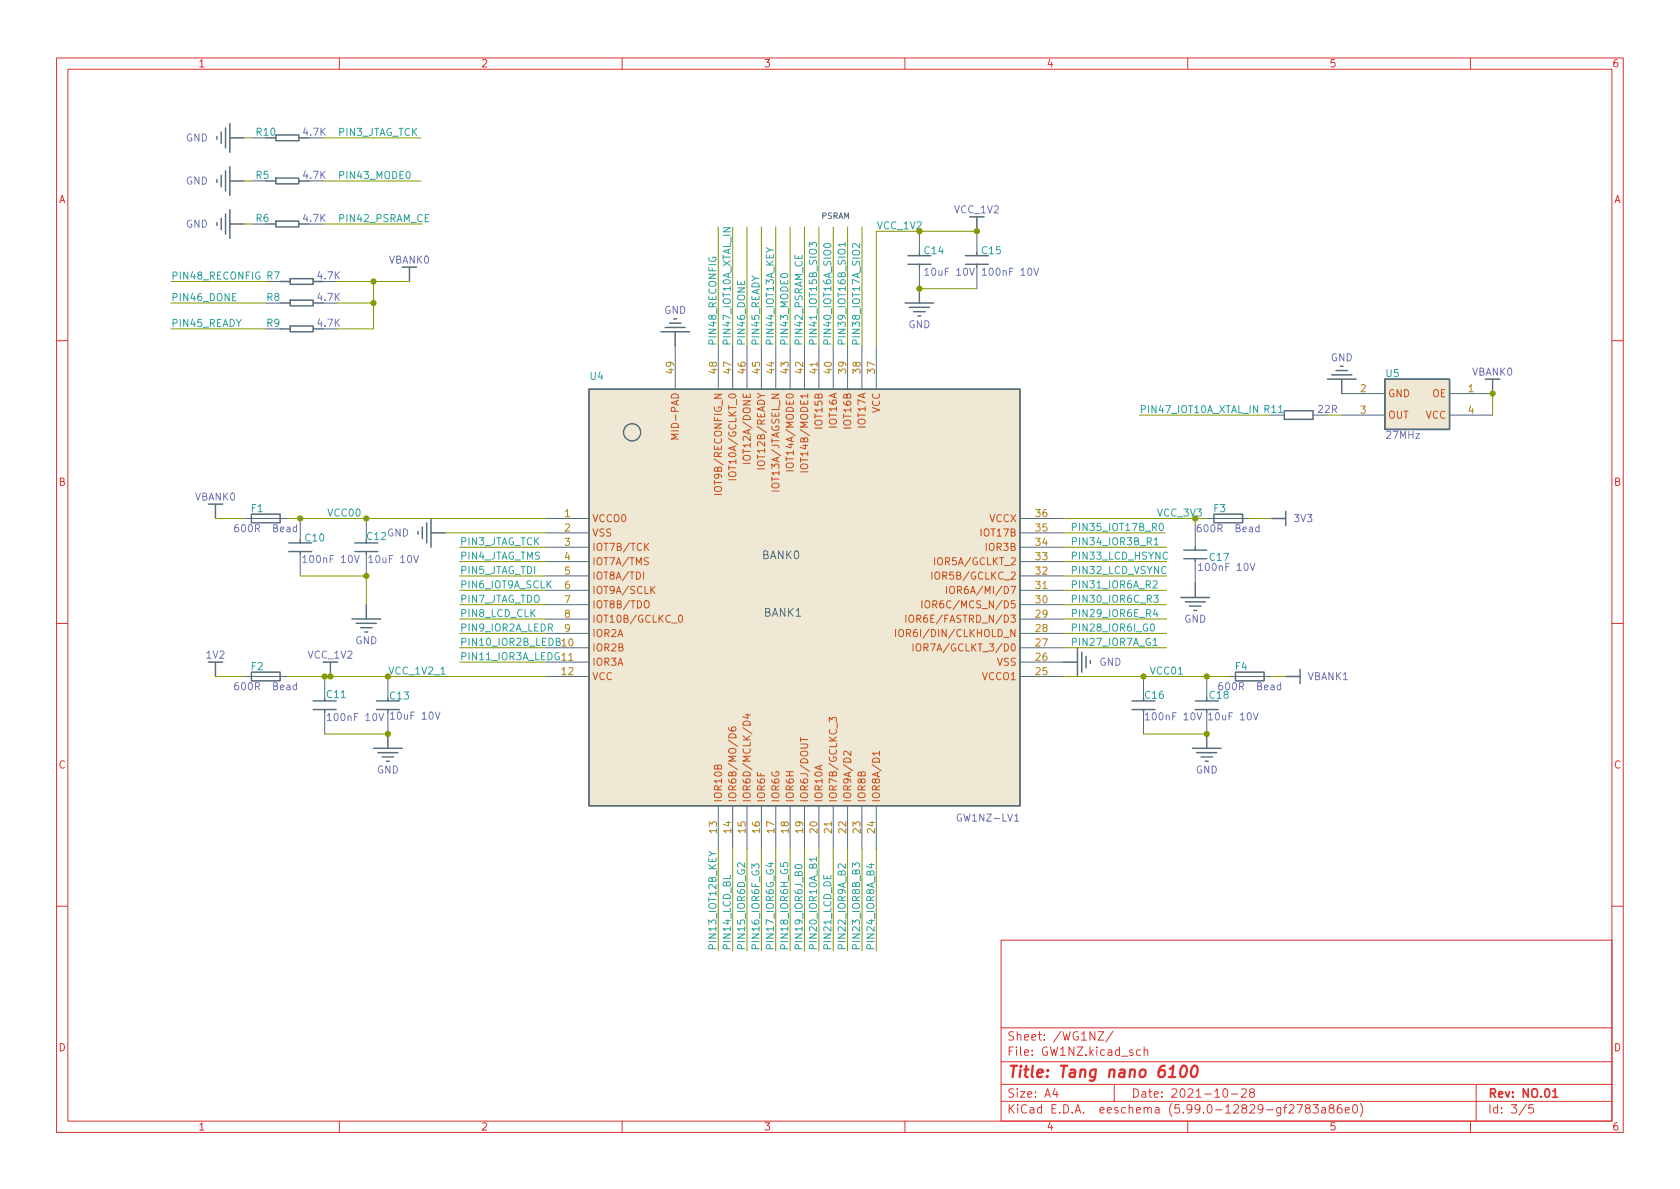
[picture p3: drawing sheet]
<svg xmlns="http://www.w3.org/2000/svg" width="297mm" height="210mm" viewBox="0 0 297 210" stroke-linecap="round" stroke-linejoin="round" font-family="sans-serif">
<g fill="none" stroke="#dc322f" stroke-width=".18">
<path d="M10 10.2h277v190.1h-277zM12 12.2h273v186.1h-273zM60 10.2v2M110 10.2v2M160 10.2v2M210 10.2v2M260 10.2v2M10 60.2h2M285 60.2h2M10 110.2h2M285 110.2h2M10 160.2h2"/>
<path d="M177 166.3h108v32h-108zM285 160.2h2M60 198.3v2M110 198.3v2M160 198.3v2M177 194.8h108M177 191.8h108M177 187.8h108M177 181.8h108M186.5 192.5l-.4 1h1M186.9 193v1M194.1 182.4h1l-1 1.5h1"/>
<path d="M196.8 182.4l-1.3 1.9M197 191.8v3M201.6 185.7l-.4-.1-.3 .3v.4l.2 .3h.5M202.3 185.8l.2-.2 .4 .1v.9M202.3 185.1v1.5M210 198.3v2M216.4 192.6l.2-.1a.81 .81 0 0 1 .6 .7 .81 .81 0 0 1-.3 .8h-.2a.81 .81 0 0 1-.6-.6 .81 .81 0 0 1 .3-.8zM217.7 193.5h1.2M219.5 192.7l.6-.2 .2 .2 .1 .3-1 1h1M221.2 193.2l-.3-.3 .1-.2 .2-.2 .4 .1 .2 .2-.1 .2-.6 .2-.2 .3 .1 .4 .2 .1h.4l.2-.3-.1-.4-.2-.1M229.3 195.3h1l-.7 1.5M231.1 196l-.3-.3 .1-.2 .2-.2 .4 .1 .1 .2v.2l-.7 .2-.1 .3v.2l.3 .3h.3l.2-.3v-.4l-.2-.1"/>
<path d="M232.1 195.3h1l-.5 .6 .4 .1v.7l-.2 .1h-.4l-.3-.1M233.7 195.9h.6l.1 .9M234.4 196.2l-.5 .1a.29 .29 0 0 0-.3 .2 .29 .29 0 0 0 .3 .3h.5M235.3 196l-.3-.3 .1-.2 .2-.2 .4 .1 .2 .2-.1 .2-.7 .2-.1 .3v.2l.3 .3h.3l.3-.3v-.2l-.3-.3M237.1 195.3a.59 .59 0 0 0-.7 .7v.5l.2 .3h.4l.2-.1 .1-.5-.2-.2-.4-.1-.3 .3M237.9 196.3l.7-.1-.1-.3-.4-.1-.2 .2v.8h.6M239.4 195.4l.1-.1a.81 .81 0 0 1 .6 .7 .81 .81 0 0 1-.3 .8h-.2a.81 .81 0 0 1-.5-.6 .81 .81 0 0 1 .3-.8zM240.5 195.1a1.72 1.72 0 0 1 0 2.3M260 198.3v2M261 191.8v6.5M269.9 195.3l-1.3 1.9M271.1 195.3h-.7l-.1 .7 .2-.1 .5 .1 .2 .2-.1 .5-.2 .1-.6-.1"/>
</g>
<path d="M274.6 193l.4-.5v1.5M274.6 194h.8" fill="none" stroke="#dc322f" stroke-width=".3"/>
<path d="M206.7 190.5h1.1M209 188.7a.46 .46 0 0 1 .5-.2 .46 .46 0 0 1 .3 .3 1.15 1.15 0 0 1-.8 1.7l-.1-.1a1.54 1.54 0 0 1 .1-1.7zM210.9 188.7a.46 .46 0 0 1 .5-.2 .46 .46 0 0 1 .3 .3 1.15 1.15 0 0 1-.8 1.7l-.1-.1a1.54 1.54 0 0 1 .1-1.7z" fill="none" stroke="#dc322f" stroke-width=".4"/>
<g fill="none" stroke="#586e75" stroke-width=".25">
<path d="M38.4 24.1v.5M38.4 31.7v.6M38.4 39.4v.5M39.1 23.4v2M39.1 31v2M39.1 38.6v2M39.9 22.6v3.6M39.9 30.2v3.6M39.9 37.8v3.6M40.6 24.4h2.6M40.6 32h2.6M40.6 39.6h2.6"/>
<path d="M40.6 21.8v5.1M40.6 29.5v5M40.6 37.1v5.1M47 32h1.8M47 39.6h1.8M48.8 23.9h4v1h-4zM48.8 31.5h4v1h-4zM48.8 39.1h4v1h-4zM52.8 24.4h1.8M52.8 32h1.8M52.8 39.6h1.8M172.7 38.3v2.6"/>
<path d="M49.5 53.6h1.8M49.5 49.8h1.8M49.5 58.2h1.8M51.3 53.1h4.1v1h-4.1zM51.3 49.3h4.1v1h-4.1zM51.3 57.7h4.1v1h-4.1zM55.4 53.6h1.7M55.4 49.8h1.7M55.4 58.2h1.7M72.4 47.2v2.6M116.8 58.7h5.1M117.6 57.9h3.6"/>
<path d="M118.4 57.1h2M119.1 56.4h.5M119.4 58.7v2.5M160 53.6h5.1M160.5 45.2h4.1M160.5 46.7h4.1M160.8 54.4h3.5M161.5 55.1h2.1M162.3 55.9h.5M162.6 44.7v.5M162.6 46.7v.5M162.6 51v2.6"/>
<path d="M170.7 45.2h4.1M170.7 46.7h4.1M172.7 44.7v.5M172.7 46.7v.5M104.1 68.8h76.2v73.7h-76.2zM227.1 72.6h5.1v1.6h-5.1zM234.7 67.1h5.1M235.5 66.3h3.5M236.2 65.5h2.1M237 64.8h.5M237.2 67.1v2.5M244.9 67.1h11.4v8.8h-11.4z"/>
<path d="M263.9 67.1v2.5M38.1 89.1v2.6M44.4 90.9h5.1v1.6h-5.1zM51.1 96h4M51.1 97.5h4M53.1 95.5v.5M53.1 97.5v.5M62.7 96h4.1M62.7 97.5h4.1M64.8 97.5v.5M73.9 94v.5M74.7 93.2v2"/>
<path d="M75.4 92.5v3.5M76.2 91.7v5.1M76.2 94.2h2.5M209.3 97.3h4.1M209.3 98.8h4.1M211.3 96.8v.5M211.3 98.8v.5M214.6 90.9h5.1v1.6h-5.1zM224.8 91.7h2.5M227.3 90.4v2.6M36.8 117.1h2.6M38.1 117.1v2.5"/>
<path d="M44.4 118.9h5.1v1.5h-5.1zM58.4 117.1v2.5M62.2 109.5h5.1M63 110.2h3.5M63.8 111h2M64.5 111.8h.5M64.8 106.9v2.6M188 117.1h2.5M190.5 114.5v5.1M191.3 115.3v3.6M192 116.1v2M192.8 116.8v.5"/>
<path d="M208.8 105.7h5.1M209.5 106.4h3.6M210.3 107.2h2M211.1 107.9h.5M211.3 103.1v2.6M218.4 118.9h5.1v1.5h-5.1zM227.3 119.6h2.6M229.9 118.4v2.5M55.4 123.9h4M55.4 125.5h4M57.4 125.5v.5M66 132.3h5.1"/>
<path d="M66.5 123.9h4.1M66.5 125.5h4.1M66.8 133.1h3.6M67.6 133.9h2M68.3 134.6h.5M68.6 125.5v.5M68.6 129.8v2.5M200.2 123.9h4M200.2 125.5h4M202.2 125.5v.5M210.8 132.3h5.1M211.3 123.9h4.1"/>
<path d="M211.3 125.5h4.1M211.6 133.1h3.5M212.3 133.9h2.1M213.1 134.6h.5M213.4 123.4v.5M213.4 125.5v.5M213.4 129.8v2.5"/>
<circle cx="111.8" cy="76.4" r="1.52"/>
</g>
<g fill="none" stroke="#586e75" stroke-width=".18">
<path d="M44.4 24.4h2.6M44.4 32h2.6M44.4 39.6h2.6M162.6 40.9v3.8M162.6 47.2v3.8M172.7 40.9v3.8M172.7 47.2v3.8M119.4 61.2v7.6M127 61.2v7.6M129.5 61.2v7.6M132.1 61.2v7.6M134.6 61.2v7.6"/>
<path d="M137.2 61.2v7.6M139.7 61.2v7.6M142.2 61.2v7.6M144.8 61.2v7.6M147.3 61.2v7.6M149.9 61.2v7.6M152.4 61.2v7.6M154.9 61.2v7.6M232.2 73.4h2.5M237.2 73.4h7.7M237.2 69.6h7.7M256.3 73.4h7.6"/>
<path d="M256.3 69.6h7.6M43.2 91.7h7.6M53.1 91.7v3.8M53.1 98v3.8M64.8 91.7v3.8M64.8 98v3.8M96.5 91.7h7.6M96.5 94.2h7.6M96.5 96.8h7.6M96.5 99.3h7.6M180.3 91.7h7.7M180.3 94.2h7.7"/>
<path d="M180.3 96.8h7.7M180.3 99.3h7.7M211.3 93v3.8M211.3 99.3v3.8M213.4 91.7h7.6M43.2 119.6h7.6M57.4 119.6v3.8M68.6 119.6v3.8M96.5 114.5h7.6M96.5 117.1h7.6M96.5 119.6h7.6M96.5 112h7.6"/>
<path d="M96.5 109.5h7.6M96.5 106.9h7.6M96.5 104.4h7.6M96.5 101.8h7.6M180.3 114.5h7.7M180.3 117.1h7.7M180.3 119.6h7.7M180.3 112h7.7M180.3 109.5h7.7M180.3 106.9h7.7M180.3 104.4h7.7M180.3 101.8h7.7"/>
<path d="M202.2 119.6v3.8M213.4 119.6v3.8M217.2 119.6h7.6M57.4 126v3.8M68.6 126v3.8M202.2 126v3.8M213.4 126v3.8M127 142.5v7.6M129.5 142.5v7.6M132.1 142.5v7.6M134.6 142.5v7.6M137.2 142.5v7.6"/>
<path d="M139.7 142.5v7.6M142.2 142.5v7.6M144.8 142.5v7.6M147.3 142.5v7.6M149.9 142.5v7.6M152.4 142.5v7.6M154.9 142.5v7.6"/>
</g>
<g fill="none" stroke="#6c71c4" stroke-width=".18">
<path d="M163.5 47.8l.4-.4v1.3M163.5 48.7h.7M171.4 47.4l.5 1.3 .4-1.3M173.7 47.8l.3-.4v1.3M173.7 48.7h.7M182.8 47.4l.4 1.3 .5-1.3M42.1 92.8h-.4a.86 .86 0 0 0 0 1.2l.5-.1v-.4l-.2-.2h-.4l-.1 .2M52.4 93.3l-.3-.1-.3 .2 .1 .6h.5M52.4 92.8v1.2M53.5 98.6l.4-.4v1.3M53.5 99.5h.8M62.7 98.2l.4 1.3 .4-1.3"/>
<path d="M65.2 98.6l.4-.4v1.3M65.2 99.5h.7M73.1 98.2l.5 1.3 .4-1.3M211.9 100l.4-.4v1.3M212.3 92.8h-.4a.86 .86 0 0 0 0 1.2l.4-.1 .1-.4-.2-.2h-.4l-.1 .2M221 99.6l.5 1.3 .4-1.3M222.6 93.3l-.4-.1-.2 .2 .1 .6h.5M222.6 92.8v1.2M211.9 100.9h.7M42.1 120.7l-.4 .1a.86 .86 0 0 0 0 1.2l.5-.1v-.5l-.2-.2-.4 .1-.1 .1M52.4 121.2l-.3-.1-.3 .3 .1 .5h.5M52.4 120.7v1.3"/>
<path d="M57.9 126.5l.3-.3v1.2M57.9 127.4h.7M67 126.2l.4 1.2 .4-1.2M69 126.3l.4-.4v1.3M69 127.2h.8M77 125.9l.4 1.3 .4-1.3M202.5 126.4l.4-.4v1.3M202.5 127.3h.7M211.6 126l.5 1.3 .4-1.3M213.7 126.4l.3-.4v1.3M213.7 127.3h.7M216.1 120.7l-.4 .1a.86 .86 0 0 0 0 1.2l.4-.1 .1-.5-.2-.2-.4 .1-.1 .1"/>
<path d="M221.6 126l.4 1.3 .5-1.3M226.4 121.2l-.3-.1-.3 .3 .1 .5h.5M226.4 120.7v1.3M179.4 145.2h.7"/>
</g>
<g fill="#eee8d5" stroke="#eee8d5" stroke-width=".18">
<path d="M104.1 68.8h76.2v73.7h-76.2z"/>
<path d="M244.9 67.1h11.4v8.8h-11.4z"/>
</g>
<g fill="none" stroke="#cb4b16" stroke-width=".18">
<path d="M120 76.8h-1.3l.9 .4-.9 .4h1.3M114.2 96.6l.5 .7M114.6 98.7l-.4-.1-.2 .1v.4l.5 .2 .1 .3-.2 .3-.5-.1M114.7 96.1l-.7 .7M126.3 87.4h1.3M128.8 84.8h1.3M131.4 81.9h1.3M133.9 82.9h1.3M139 83.3h1.3M141.5 83.4h1.3M141.7 82.1a.85 .85 0 0 1 1.1 .3 .43 .43 0 0 1-.4 .5h-.4a.43 .43 0 0 1-.5-.3 .43 .43 0 0 1 .2-.5zM165.2 98.6v1.3"/>
<path d="M113.8 101.2v1.2M114 106.4l.2-.2a.43 .43 0 0 1 .6 .5v.4a.42 .42 0 0 1-.5 .4 .42 .42 0 0 1-.4-.4zM115.2 104.2l.6 .8M115.8 103.7l-.7 .7M120.1 108.8h.2a.68 .68 0 0 1 .4 .6 .68 .68 0 0 1-.4 .6 .84 .84 0 0 1-.2-1.2zM158.3 111.3v1.3M159 111.5l.2-.2a.43 .43 0 0 1 .5 .4v.5a.42 .42 0 0 1-.4 .4 .42 .42 0 0 1-.4-.4zM160.2 108.8v1.2M160.9 108.8h.1a.43 .43 0 0 1 .6 .4v.4a.42 .42 0 0 1-.5 .5 .42 .42 0 0 1-.4-.5v-.4zM161.4 113.9v1.2M162.2 113.9h.1a.43 .43 0 0 1 .5 .4v.4a.42 .42 0 0 1-.4 .4 .42 .42 0 0 1-.4-.4v-.4zM163 106.2v1.3"/>
<path d="M163.6 106.4l.3-.2a.43 .43 0 0 1 .5 .5v.4a.42 .42 0 0 1-.4 .4 .42 .42 0 0 1-.5-.4zM164.8 101.2v1.2M167.4 103.7v1.3M168 103.9l.2-.2a.43 .43 0 0 1 .5 .4v.4a.42 .42 0 0 1-.4 .5 .42 .42 0 0 1-.4-.5zM128.8 128.7l.1 .3a.85 .85 0 0 0 1.2 0l-.1-.4-.4-.1-.3 .3 .1 .3 .2 .2M128.9 130a.68 .68 0 0 1 .8-.2 .68 .68 0 0 1 .4 .7h-1.3zM131.4 127.8a.68 .68 0 0 1 .8-.3 .68 .68 0 0 1 .5 .7h-1.3zM131.8 126.4h.9M132.2 126.2v.8l-.9-.3M141.5 130.4v.7M141.5 130.8h1.3M146.6 127.6v-.8l.5 .5 .1-.4h.6l.1 .2-.1 .5"/>
<path d="M150.4 132.8v.8l-.9-.8-.3 .3 .1 .5M155.5 133.2h-1.3l.4 .4M155.5 132.8v.8"/>
</g>
<g fill="none" stroke="#2aa198" stroke-width=".18">
<path d="M71.9 30.4l.2-.1a.68 .68 0 0 1 .4 .7 .68 .68 0 0 1-.4 .6l-.2-.1-.1-.4zM75.8 37.9h-.6v1.3h.6M41.7 51.9h-.6v1.3h.6M45.9 48.2a.59 .59 0 0 0-.7 .5 .59 .59 0 0 0 .7 .6l.1-.5h-.3M125.4 45.5a.59 .59 0 0 0 .6 .8 .59 .59 0 0 0 .5-.8h-.5v.2M127.9 40.3h1.2l-1.2 .7h1.2M130.4 49.7v.6h1.3v-.6M135.5 43.8l.6 .4-.6 .4M138.1 48.5a.69 .69 0 0 1 1.2 .3 .72 .72 0 0 1-1.3-.1zM140.6 45.1v.6h1.2v-.6M143.1 43.7v-.8l.5 .4 .1-.4h.5l.2 .2-.2 .6M145.8 43.2a.69 .69 0 0 1 1.1 .3 .72 .72 0 0 1-1.3-.1z"/>
<path d="M149.5 43.2h-1.3l.3 .4M149.5 42.9v.7M152 43v.8l-.9-.8-.4 .3 .1 .5M222.4 71.7v1.3l-.8-1.3v1.3M204.1 95.5l.3-.4v1.3M204.1 96.4h.7M205.1 92.7l.2-.2a.68 .68 0 0 1 .4 .7 .68 .68 0 0 1-.4 .6l-.2-.1-.1-.4zM206.4 97.7a.6 .6 0 0 0-.8 .5 .6 .6 0 0 0 .6 .7l.2-.1M78 119.2h.7M98.4 113.5l.5-.1 .1-.2v-.2l-.6-.1v1.2h.4l.2-.1 .1-.3-.3-.2M203.6 110.4l.1-.1a.68 .68 0 0 1 .4 .7 .68 .68 0 0 1-.4 .6 .84 .84 0 0 1-.1-1.2zM203.9 102.8l.5-.1 .2 .4-.8 .9h.8"/>
<path d="M203.9 113.2l.3-.3v1.2M203.9 114.1h.7M204 105.2h.8l-.4 .5 .3 .2v.5l-.2 .1-.5-.1M204.2 107.7l-.3 .9h.8M204.5 108.2v.9M125.3 150.5l.7 .5-.7 .4M126 151h.6M129.1 154.8v.6h-1.2M131.7 152.6v.8l-.9-.8-.4 .2 .1 .5M132.9 153.6v-.8l.5 .4 .1-.4h.6l.1 .2-.1 .6M135.9 152.7h.9M136.3 152.5v.8l-.9-.3"/>
<path d="M138 152.6v.6h.6l-.1-.1 .1-.5 .1-.1 .5 .1 .1 .2-.1 .4M140.6 153.1a.75 .75 0 0 1 1.2 .2 .72 .72 0 0 1-1.2-.1zM144.4 151.9h-1.3l.4 .4M144.4 151.6v.7M145.6 154.8v.6h1.3v-.6M149.5 152.8v.8l-1-.8-.3 .2 .1 .5M150.7 153.4v-.8l.5 .4 .1-.4h.6l.1 .2-.1 .6M153.7 152.9h.8M154.1 152.7v.8l-.9-.3"/>
</g>
<g fill="none" stroke="#859900" stroke-width=".18">
<path d="M43.2 24.4h1.2M43.2 32h1.2M43.2 39.6h1.2M57.1 24.4h17.3M57.1 32h17.3M57.1 39.6h17.6M30.2 49.8h16.8M30.2 53.6h16.8M30.2 58.2h16.8M59.7 49.8h12.7M59.7 53.6h6.3M66 49.8v8.4h-6.3"/>
<path d="M127 40.1v21.1M129.5 40.1v21.1M132.1 40.1v21.1M134.6 40.1v21.1M137.2 40.1v21.1M139.7 40.1v21.1M142.2 40.1v21.1M144.8 40.1v21.1M147.3 40.1v21.1M149.9 40.1v21.1M152.4 40.1v21.1M162.6 51h10.1"/>
<path d="M172.7 40.9h-17.8v20.3M201.4 73.4h23.1M234.7 73.4h2.5M263.9 69.6v3.8M38.1 91.7h5.1M50.8 91.7h45.7M78.7 94.2h17.8M81.3 99.3h15.2M81.3 96.8h15.2M188 99.3h18.2M188 96.8h18.2M188 94.2h18"/>
<path d="M188 91.7h25.4M211.3 91.7v1.3M221 91.7h3.8M38.1 119.6h5.1M50.8 119.6h45.7M53.1 101.8h11.7v5.1M81.3 101.8h15.2M81.3 104.4h15.2M81.3 114.5h15.2M81.3 112h15.2M81.3 106.9h15.2M81.3 109.5h15.2"/>
<path d="M81.3 117.1h15.2M188 101.8h18.2M188 104.4h18.2M188 114.5h18.2M188 119.6h29.2M188 112h18.2M188 106.9h18.2M188 109.5h18.2M224.8 119.6h2.5M57.4 129.8h11.2M202.2 129.8h11.2M127 150.1v18"/>
<path d="M129.5 150.1v18M132.1 150.1v18M134.6 150.1v18M137.2 150.1v18M139.7 150.1v18M142.2 150.1v18M144.8 150.1v18M147.3 150.1v18M149.9 150.1v18M152.4 150.1v18M154.9 150.1v18"/>
</g>
<g fill="#859900" stroke="#859900" stroke-width=".18">
<circle cx="202.2" cy="119.6" r=".46"/>
<circle cx="263.9" cy="69.6" r=".46"/>
<circle cx="66" cy="49.8" r=".46"/>
<circle cx="64.8" cy="91.7" r=".46"/>
<circle cx="53.1" cy="91.7" r=".46"/>
<circle cx="66" cy="53.6" r=".46"/>
<circle cx="213.4" cy="119.6" r=".46"/>
<circle cx="213.4" cy="129.8" r=".46"/>
<circle cx="162.6" cy="51" r=".46"/>
<circle cx="172.7" cy="40.9" r=".46"/>
<circle cx="64.8" cy="101.8" r=".46"/>
<circle cx="68.6" cy="129.8" r=".46"/>
<circle cx="58.4" cy="119.6" r=".46"/>
<circle cx="57.4" cy="119.6" r=".46"/>
</g>
<text font-size="2.8" fill="#dc322f" x="178" y="190.6">Title: Tang nano 6100</text>
<g font-size="2.1" fill="#dc322f">
<text x="178" y="184">Sheet: /WG1NZ/</text>
<text x="178" y="186.7">File: GW1NZ.kicad_sch</text>
<text x="178" y="196.9">KiCad E.D.A. eeschema (5.99.0-12829-gf2783a86e0)</text>
<text x="178" y="194.1">Size: A4</text>
<text x="200" y="194.1">Date: 2021-10-28</text>
<text x="263" y="194.1">Rev: NO.01</text>
<text x="263" y="196.9">Id: 3/5</text>
</g>
<g font-size="1.9" fill="#586e75">
<text x="134.7" y="98.9">BANK0</text>
<text x="135.1" y="109">BANK1</text>
</g>
<g font-size="1.8" fill="#dc322f">
<text x="35" y="11.9">1</text>
<text x="85" y="11.9">2</text>
<text x="135" y="11.9">3</text>
<text x="185" y="11.9">4</text>
<text x="235" y="11.9">5</text>
<text x="285" y="11.9">6</text>
<text x="10.3" y="35.9">A</text>
<text x="285.3" y="35.9">A</text>
<text x="10.3" y="85.9">B</text>
<text x="285.3" y="85.9">B</text>
<text x="10.3" y="135.9">C</text>
<text x="285.3" y="135.9">C</text>
<text x="10.3" y="185.9">D</text>
<text x="285.3" y="185.9">D</text>
<text x="35" y="199.9">1</text>
<text x="85" y="199.9">2</text>
<text x="135" y="199.9">3</text>
<text x="185" y="199.9">4</text>
<text x="235" y="199.9">5</text>
<text x="285" y="199.9">6</text>
</g>
<g font-size="1.8" fill="#268bd2">
<text x="45.4" y="24">R10</text>
<text x="45.3" y="31.6">R5</text>
<text x="45.3" y="39.2">R6</text>
<text x="163.5" y="44.9">C14</text>
<text x="173.7" y="44.9">C15</text>
<text x="47.2" y="53.2">R8</text>
<text x="47.2" y="49.4">R7</text>
<text x="47.2" y="57.8">R9</text>
<text x="104.4" y="67.2">U4</text>
<text x="245.1" y="66.7">U5</text>
<text x="223.6" y="73">R11</text>
<text x="44.4" y="90.5">F1</text>
<text x="54" y="95.7">C10</text>
<text x="64.9" y="95.5">C12</text>
<text x="214.6" y="90.5">F3</text>
<text x="213.9" y="99.2">C17</text>
<text x="44.4" y="118.5">F2</text>
<text x="218.4" y="118.5">F4</text>
<text x="57.8" y="123.4">C11</text>
<text x="69" y="123.7">C13</text>
<text x="202.5" y="123.6">C16</text>
<text x="213.9" y="123.6">C18</text>
</g>
<g font-size="1.8" fill="#6c71c4">
<text x="53.7" y="24">4.7K</text>
<text x="32.9" y="25">GND</text>
<text x="32.9" y="32.6">GND</text>
<text x="53.7" y="31.6">4.7K</text>
<text x="32.9" y="40.3">GND</text>
<text x="53.7" y="39.2">4.7K</text>
<text x="168.8" y="37.7">VCC_1V2</text>
<text x="68.8" y="46.6">VBANK0</text>
<text x="56.2" y="53.2">4.7K</text>
<text x="56.2" y="49.4">4.7K</text>
<text x="164" y="48.8">10uF 10V</text>
<text x="174.2" y="48.8">100nF 10V</text>
<text x="56.2" y="57.8">4.7K</text>
<text x="117.4" y="55.5">GND</text>
<text x="160.6" y="58">GND</text>
<text x="235.3" y="63.9">GND</text>
<text x="260.3" y="66.4">VBANK0</text>
<text x="233.1" y="73">22R</text>
<text x="245.5" y="77.6">27MHz</text>
<text x="34.5" y="88.5">VBANK0</text>
<text x="42.2" y="94.1">600R Bead</text>
<text x="68.4" y="94.9">GND</text>
<text x="212.4" y="94.1">600R Bead</text>
<text x="228.9" y="92.3">3V3</text>
<text x="54.1" y="99.6">100nF 10V</text>
<text x="65.7" y="99.6">10uF 10V</text>
<text x="212.5" y="101">100nF 10V</text>
<text x="62.8" y="113.9">GND</text>
<text x="209.4" y="110.1">GND</text>
<text x="36.5" y="116.5">1V2</text>
<text x="54.5" y="116.5">VCC_1V2</text>
<text x="194.4" y="117.7">GND</text>
<text x="42.2" y="122">600R Bead</text>
<text x="216.2" y="122">600R Bead</text>
<text x="231.2" y="120.3">VBANK1</text>
<text x="58.4" y="127.5">100nF 10V</text>
<text x="69.5" y="127.2">10uF 10V</text>
<text x="203.1" y="127.4">100nF 10V</text>
<text x="214.1" y="127.4">10uF 10V</text>
<text x="66.6" y="136.8">GND</text>
<text x="211.4" y="136.8">GND</text>
<text x="169.6" y="145.3">GW1NZ-LV1</text>
</g>
<g font-size="1.8" fill="#2aa198">
<text x="59.7" y="24">PIN3_JTAG_TCK</text>
<text x="59.7" y="31.6">PIN43_MODE0</text>
<text x="59.7" y="39.3">PIN42_PSRAM_CE</text>
<text x="30.2" y="53.2">PIN46_DONE</text>
<text x="30.2" y="49.4">PIN48_RECONFIG</text>
<text x="30.2" y="57.8">PIN45_READY</text>
<text x="126.7" y="61.2" transform="rotate(-90 126.7 61.2)">PIN48_RECONFIG</text>
<text x="129.2" y="61.2" transform="rotate(-90 129.2 61.2)">PIN47_IOT10A_XTAL_IN</text>
<text x="131.7" y="61.2" transform="rotate(-90 131.7 61.2)">PIN46_DONE</text>
<text x="134.3" y="61.2" transform="rotate(-90 134.3 61.2)">PIN45_READY</text>
<text x="136.8" y="61.2" transform="rotate(-90 136.8 61.2)">PIN44_IOT13A_KEY</text>
<text x="139.4" y="61.2" transform="rotate(-90 139.4 61.2)">PIN43_MODE0</text>
<text x="141.9" y="61.2" transform="rotate(-90 141.9 61.2)">PIN42_PSRAM_CE</text>
<text x="144.4" y="61.2" transform="rotate(-90 144.4 61.2)">PIN41_IOT15B_SIO3</text>
<text x="147" y="61.2" transform="rotate(-90 147 61.2)">PIN40_IOT16A_SIO0</text>
<text x="149.5" y="61.2" transform="rotate(-90 149.5 61.2)">PIN39_IOT16B_SIO1</text>
<text x="152.1" y="61.2" transform="rotate(-90 152.1 61.2)">PIN38_IOT17A_SIO2</text>
<text x="201.4" y="73.1">PIN47_IOT10A_XTAL_IN</text>
<text x="57.8" y="91.3">VCC00</text>
<text x="189.2" y="93.9">PIN35_IOT17B_R0</text>
<text x="81.3" y="96.4">PIN3_JTAG_TCK</text>
<text x="81.3" y="101.5">PIN5_JTAG_TDI</text>
<text x="81.3" y="99">PIN4_JTAG_TMS</text>
<text x="189.2" y="101.5">PIN32_LCD_VSYNC</text>
<text x="189.2" y="99">PIN33_LCD_HSYNC</text>
<text x="189.2" y="96.4">PIN34_IOR3B_R1</text>
<text x="81.3" y="104">PIN6_IOT9A_SCLK</text>
<text x="81.3" y="106.6">PIN7_JTAG_TDO</text>
<text x="189.2" y="106.6">PIN30_IOR6C_R3</text>
<text x="189.2" y="104">PIN31_IOR6A_R2</text>
<text x="81.3" y="111.7">PIN9_IOR2A_LEDR</text>
<text x="81.3" y="109.1">PIN8_LCD_CLK</text>
<text x="189.2" y="111.7">PIN28_IOR6I_G0</text>
<text x="189.2" y="109.1">PIN29_IOR6E_R4</text>
<text x="81.3" y="114.2">PIN10_IOR2B_LEDB</text>
<text x="81.3" y="116.7">PIN11_IOR3A_LEDG 11</text>
<text x="189.2" y="114.2">PIN27_IOR7A_G1</text>
<text x="203.2" y="119.3">VCC01</text>
<text x="126.7" y="168.1" transform="rotate(-90 126.7 168.1)">PIN13_IOT12B_KEY</text>
<text x="129.2" y="168.1" transform="rotate(-90 129.2 168.1)">PIN14_LCD_BL</text>
<text x="131.7" y="168.1" transform="rotate(-90 131.7 168.1)">PIN15_IOR6D_G2</text>
<text x="134.3" y="168.1" transform="rotate(-90 134.3 168.1)">PIN16_IOR6F_G3</text>
<text x="136.8" y="168.1" transform="rotate(-90 136.8 168.1)">PIN17_IOR6G_G4</text>
<text x="139.4" y="168.1" transform="rotate(-90 139.4 168.1)">PIN18_IOR6H_G5</text>
<text x="141.9" y="168.1" transform="rotate(-90 141.9 168.1)">PIN19_IOR6J_B0</text>
<text x="144.4" y="168.1" transform="rotate(-90 144.4 168.1)">PIN20_IOR10A_B1</text>
<text x="147" y="168.1" transform="rotate(-90 147 168.1)">PIN21_LCD_DE</text>
<text x="149.5" y="168.1" transform="rotate(-90 149.5 168.1)">PIN22_IOR9A_B2</text>
<text x="152.1" y="168.1" transform="rotate(-90 152.1 168.1)">PIN23_IOR8B_B3</text>
<text x="154.6" y="168.1" transform="rotate(-90 154.6 168.1)">PIN24_IOR8A_B4</text>
</g>
<g font-size="1.8" fill="#859900">
<text x="154.9" y="40.5">VCC_1V2</text>
<text x="204.5" y="91.3">VCC_3V3</text>
<text x="68.6" y="119.3">VCC_1V2_1</text>
</g>
<g font-size="1.8" fill="#b58900">
<text x="119.1" y="66" transform="rotate(-90 119.1 66)">49</text>
<text x="126.7" y="66" transform="rotate(-90 126.7 66)">48</text>
<text x="129.3" y="66" transform="rotate(-90 129.3 66)">47</text>
<text x="131.8" y="66" transform="rotate(-90 131.8 66)">46</text>
<text x="134.4" y="66" transform="rotate(-90 134.4 66)">45</text>
<text x="136.9" y="66" transform="rotate(-90 136.9 66)">44</text>
<text x="139.4" y="66" transform="rotate(-90 139.4 66)">43</text>
<text x="142" y="66" transform="rotate(-90 142 66)">42</text>
<text x="144.5" y="66" transform="rotate(-90 144.5 66)">41</text>
<text x="147.1" y="66" transform="rotate(-90 147.1 66)">40</text>
<text x="149.6" y="66" transform="rotate(-90 149.6 66)">39</text>
<text x="152.1" y="66" transform="rotate(-90 152.1 66)">38</text>
<text x="154.7" y="66" transform="rotate(-90 154.7 66)">37</text>
<text x="240.6" y="69.3">2</text>
<text x="259.6" y="69.3">1</text>
<text x="240.6" y="73.1">3</text>
<text x="259.6" y="73.1">4</text>
<text x="99.8" y="91.4">1</text>
<text x="99.8" y="94">2</text>
<text x="183.2" y="94">35</text>
<text x="183.2" y="91.4">36</text>
<text x="99.8" y="96.5">3</text>
<text x="99.8" y="99.1">4</text>
<text x="99.8" y="101.6">5</text>
<text x="183.2" y="101.6">32</text>
<text x="183.2" y="99.1">33</text>
<text x="183.2" y="96.5">34</text>
<text x="99.8" y="104.1">6</text>
<text x="99.8" y="106.7">7</text>
<text x="183.2" y="106.7">30</text>
<text x="183.2" y="104.1">31</text>
<text x="99.8" y="109.2">8</text>
<text x="99.8" y="111.8">9</text>
<text x="183.2" y="111.8">28</text>
<text x="183.2" y="109.2">29</text>
<text x="99.3" y="114.3">10</text>
<text x="99.3" y="119.4">12</text>
<text x="183.2" y="119.4">25</text>
<text x="183.2" y="116.8">26</text>
<text x="183.2" y="114.3">27</text>
<text x="126.7" y="147.3" transform="rotate(-90 126.7 147.3)">13</text>
<text x="129.3" y="147.3" transform="rotate(-90 129.3 147.3)">14</text>
<text x="131.8" y="147.3" transform="rotate(-90 131.8 147.3)">15</text>
<text x="134.4" y="147.3" transform="rotate(-90 134.4 147.3)">16</text>
<text x="136.9" y="147.3" transform="rotate(-90 136.9 147.3)">17</text>
<text x="139.4" y="147.3" transform="rotate(-90 139.4 147.3)">18</text>
<text x="142" y="147.3" transform="rotate(-90 142 147.3)">19</text>
<text x="144.5" y="147.3" transform="rotate(-90 144.5 147.3)">20</text>
<text x="147.1" y="147.3" transform="rotate(-90 147.1 147.3)">21</text>
<text x="149.6" y="147.3" transform="rotate(-90 149.6 147.3)">22</text>
<text x="152.1" y="147.3" transform="rotate(-90 152.1 147.3)">23</text>
<text x="154.7" y="147.3" transform="rotate(-90 154.7 147.3)">24</text>
</g>
<g font-size="1.8" fill="#cb4b16">
<text x="245.4" y="70.2">GND</text>
<text x="253.2" y="70.2">OE</text>
<text x="120" y="76.9" transform="rotate(-90 120 76.9)">MID-PAD</text>
<text x="145.4" y="75.5" transform="rotate(-90 145.4 75.5)">IOT15B</text>
<text x="148" y="75.5" transform="rotate(-90 148 75.5)">IOT16A</text>
<text x="150.5" y="75.5" transform="rotate(-90 150.5 75.5)">IOT16B</text>
<text x="153" y="75.5" transform="rotate(-90 153 75.5)">IOT17A</text>
<text x="155.6" y="73.1" transform="rotate(-90 155.6 73.1)">VCC</text>
<text x="245.4" y="74">OUT</text>
<text x="252" y="74">VCC</text>
<text x="132.7" y="81.1" transform="rotate(-90 132.7 81.1)">IOT12A/DONE</text>
<text x="135.3" y="82.2" transform="rotate(-90 135.3 82.2)">IOT12B/READY</text>
<text x="140.3" y="82.3" transform="rotate(-90 140.3 82.3)">IOT14A/MODE0</text>
<text x="142.9" y="82.3" transform="rotate(-90 142.9 82.3)">IOT14B/MODE1</text>
<text x="127.6" y="86.6" transform="rotate(-90 127.6 86.6)">IOT9B/RECONFIG_N</text>
<text x="130.2" y="84.1" transform="rotate(-90 130.2 84.1)">IOT10A/GCLKT_0</text>
<text x="137.8" y="86.4" transform="rotate(-90 137.8 86.4)">IOT13A/JTAGSEL_N</text>
<text x="104.6" y="92.3">VCCO0</text>
<text x="104.6" y="94.9">VSS</text>
<text x="173.6" y="94.9">IOT17B</text>
<text x="174.9" y="92.3">VCCX</text>
<text x="104.6" y="97.4">IOT7B/TCK</text>
<text x="104.6" y="99.9">IOT7A/TMS</text>
<text x="165.9" y="99.9">IOR5A/GCLKT_2</text>
<text x="174.4" y="97.4">IOR3B</text>
<text x="104.6" y="102.5">IOT8A/TDI</text>
<text x="104.6" y="105">IOT9A/SCLK</text>
<text x="104.6" y="107.6">IOT8B/TDO</text>
<text x="165" y="107.6">IOR6C/MCS_N/D5</text>
<text x="165.7" y="102.5">IOR5B/GCLKC_2</text>
<text x="169.2" y="105">IOR6A/MI/D7</text>
<text x="104.6" y="110.1">IOT10B/GCLKC_0</text>
<text x="104.6" y="112.6">IOR2A</text>
<text x="160.3" y="112.6">IOR6I/DIN/CLKHOLD_N</text>
<text x="161.8" y="110.1">IOR6E/FASTRD_N/D3</text>
<text x="104.6" y="115.2">IOR2B</text>
<text x="104.6" y="117.7">IOR3A</text>
<text x="163.1" y="115.2">IOR7A/GCLKT_3/D0</text>
<text x="176.3" y="117.7">VSS</text>
<text x="104.6" y="120.3">VCC</text>
<text x="173.7" y="120.3">VCCO1</text>
<text x="127.6" y="142" transform="rotate(-90 127.6 142)">IOR10B</text>
<text x="130.2" y="142" transform="rotate(-90 130.2 142)">IOR6B/MO/D6</text>
<text x="132.7" y="142" transform="rotate(-90 132.7 142)">IOR6D/MCLK/D4</text>
<text x="135.3" y="142" transform="rotate(-90 135.3 142)">IOR6F</text>
<text x="137.8" y="142" transform="rotate(-90 137.8 142)">IOR6G</text>
<text x="140.3" y="142" transform="rotate(-90 140.3 142)">IOR6H</text>
<text x="142.9" y="142" transform="rotate(-90 142.9 142)">IOR6J/DOUT</text>
<text x="145.4" y="142" transform="rotate(-90 145.4 142)">IOR10A</text>
<text x="148" y="142" transform="rotate(-90 148 142)">IOR7B/GCLKC_3</text>
<text x="150.5" y="142" transform="rotate(-90 150.5 142)">IOR9A/D2</text>
<text x="153" y="142" transform="rotate(-90 153 142)">IOR8B</text>
<text x="155.6" y="142" transform="rotate(-90 155.6 142)">IOR8A/D1</text>
</g>
<text font-size="1.4" fill="#586e75" x="145.2" y="38.7">PSRAM</text>
</svg>
